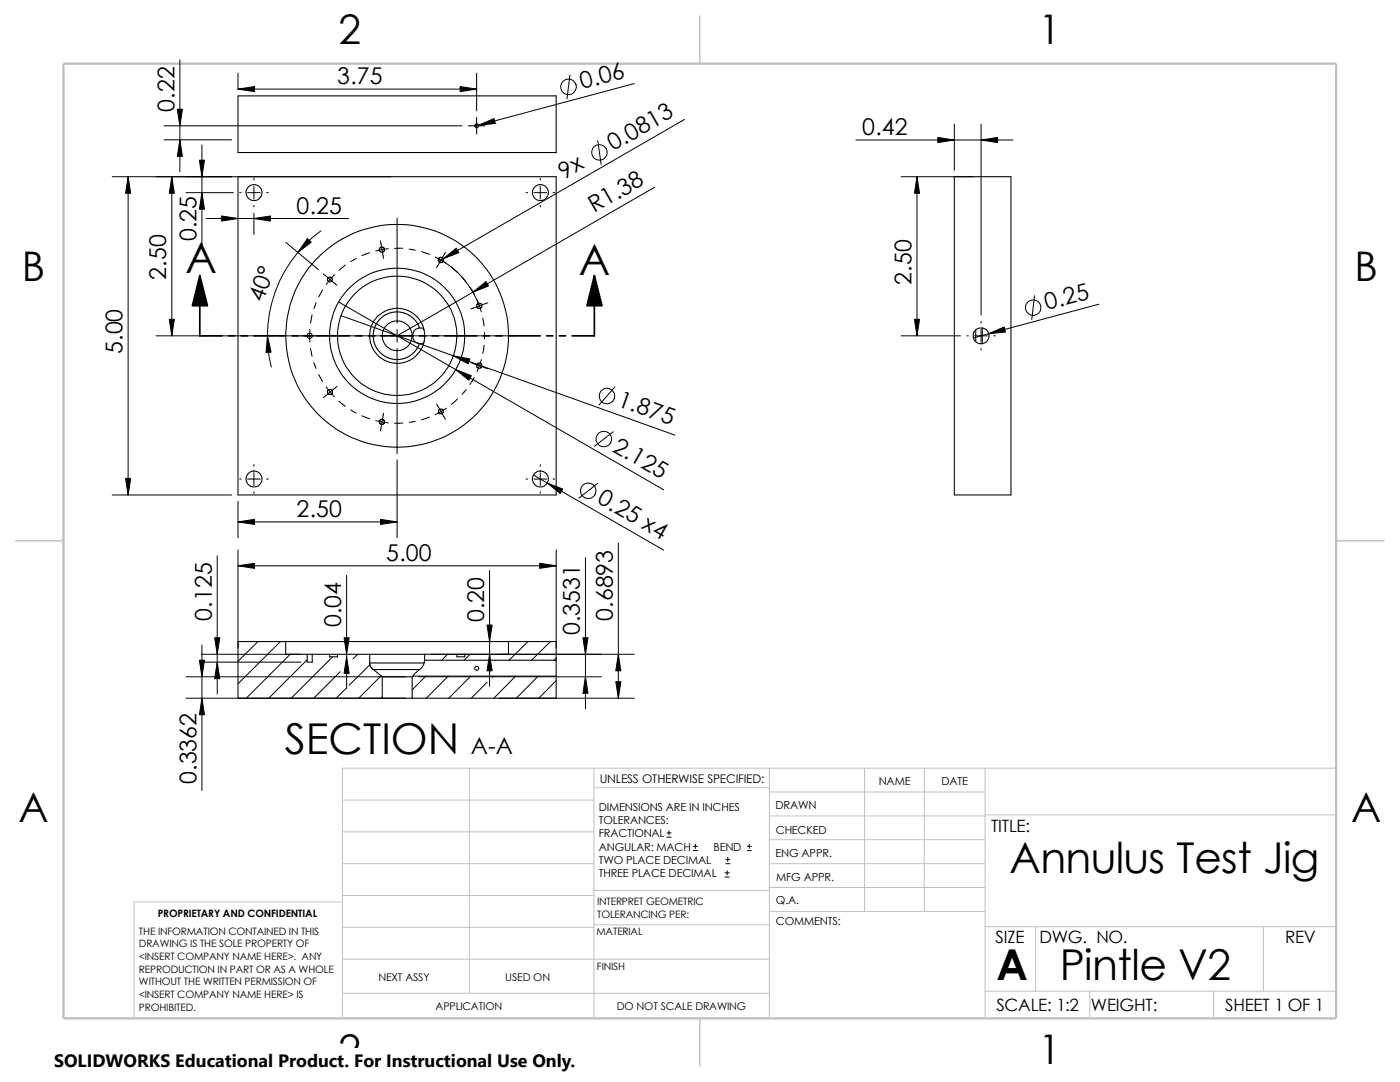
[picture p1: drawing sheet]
<svg xmlns="http://www.w3.org/2000/svg" width="279mm" height="216mm" viewBox="0 0 279 216" stroke-linecap="round" stroke-linejoin="round" font-family="sans-serif">
<g fill="none" stroke="#c0c0c0" stroke-width=".2">
<path d="M68.3 159.6h50.2M93.7 153.3v44.9M118.5 157.2h35M118.5 153.3v49.9M153.5 153.3v49.9M153.5 158h43.1M172.6 153.3v28.6M184.4 153.3v28.6M196.6 153.3v49.9M266.7 153.3h-198.4v49.9M68.3 180h-41.5v23.2M68.3 172.3h50.2"/>
<path d="M68.3 178.7h50.2M68.3 166h50.2M118.5 177.7h35.1M153.5 172.3h43.1M153.5 177.1h43.1M153.5 167.6h43.1M153.5 162.8h43.1M196.6 162.6h70.1M68.3 191.4h85.2M68.3 198.2h85.2M68.3 185h50.2M118.5 184.5h35.1"/>
<path d="M153.6 181.9h43M196.6 197.8h70.1M196.6 184.9h70.1M206.7 184.9v12.9M217.5 197.8v5.4M242.2 197.8v5.4M252.1 184.9v12.9"/>
</g>
<path d="M139.7 3.2v9.5M3.1 107.9h9.6M266.7 107.9h9.5M139.7 203.2v9.5" fill="none" stroke="#c0c0c0" stroke-width=".21"/>
<path d="M12.7 12.7h254v190.5h-254z" fill="none" stroke="#c0c0c0" stroke-width=".47"/>
<g fill="none" stroke="#000" stroke-width=".21">
<path d="M47.5 19.1h63.5v11.3h-63.5zM47.5 35.3h63.5v63.5h-63.5zM190.5 35.3h11.3v63.5h-11.3zM66.2 78.6l-.4 .1-.4-.2-.1-.3 .3-.4 .3-.1 .4 .2 .1 .3-.2 .4M83.7 65.4l.8 .1 .1 .3M83.7 65.4l-.7-1.3-1.4-1.2-1.5-.6h-1.5l-1.8 .6-1.1 .9-.8 1.2-.4 1.7 .1 1.6 .8 1.6 1.1 1 1.6 .7 .8 .2 1.3-.1 1.5-.6 1.4-1.4 .6-1.2M83.7 65.4a1.53 1.53 0 0 0-1.3 2 1.53 1.53 0 0 0 2.2 .9v-.1M95.8 72.5l.3 .2v.5l-.3 .3-.4-.1-.3-.3 .1-.4 .3-.3 .3 .1M194.7 65.8v2.4M196 65.4v3.2M76.7 84.2l-.1 .4-.4 .1-.4-.2-.1-.4 .2-.3 .4-.1 .3 .1 .2 .5M57 128h44.5"/>
<path d="M57 128h-9.5v11.3h28.8M57 128v2.6h4.3M61.3 130.6v1.5h1v-1.5M61.3 130.6h1M62.3 130.6h3.5M65.8 130.6h1.6M65.8 130.6v.5h1.6v-.5M67.4 130.6h6.4M73.8 132.3l.2 .8 .5 .5M73.8 130.6v1.7M73.8 132.3h10.8M73.8 130.6h11"/>
<path d="M76.3 135h6M76.3 139.3h6M76.3 135v4.3M82.3 135v4.3M82.4 134.9l-.1 .1M82.4 134.9h28.6M83.7 133.6h-9.2l1.8 1.4M83.7 133.6l-1.3 1.3M84.6 132.3l-.4 .9-.5 .4M84.8 131.7l-.2 .6M84.8 131.7h26.2M84.8 130.6h6.4"/>
<path d="M84.8 130.6v1.1M91.2 130.6h1.6M91.2 130.6v.5h1.6v-.5M101.5 128h9.5v3.7M101.5 128v2.6h-8.7M111 131.7v3.2M111 134.9v4.4h-28.7"/>
<circle cx="50.7" cy="38.4" r="1.59"/>
<circle cx="95.2" cy="25.1" r=".39"/>
<circle cx="107.8" cy="38.4" r="1.59"/>
<circle cx="65.9" cy="55.8" r=".49"/>
<circle cx="76.2" cy="49.8" r=".52"/>
<circle cx="88" cy="51.9" r=".53"/>
<circle cx="61.8" cy="67" r=".52"/>
<circle cx="79.3" cy="67" r="13.5"/>
<circle cx="79.3" cy="67" r="5.5"/>
<circle cx="79.3" cy="67" r="22.2"/>
<circle cx="79.3" cy="67" r="2.98"/>
<circle cx="79.3" cy="67" r="11.9"/>
<circle cx="95.7" cy="61" r=".52"/>
<circle cx="195.8" cy="67" r="1.59"/>
<circle cx="50.7" cy="95.6" r="1.59"/>
<circle cx="88" cy="82.1" r=".5"/>
<circle cx="107.8" cy="95.6" r="1.59"/>
<circle cx="95.1" cy="133.3" r=".4"/>
</g>
<g fill="none" stroke="#000" stroke-width=".2">
<path d="M35.9 11.9v22.3M47.5 14.6v3.3M47.5 17.8h47.6M95.1 14.6v7.5M113.7 14.9l-.5 4.8M126.6 16.7l-31.9 8.5M22.4 35.3h55.6M25.6 35.3v63.5M32.7 25.1h59.5M32.7 27.9h13.5M34.3 35.3v31.7M37.1 38.4h9.5"/>
<path d="M40.3 28.9v20.5M47.8 38.4h.3M49.4 38.4h2.5M50.7 35.6v.3M50.7 37.2v2.5M53.2 38.4h.4M93.5 25.1h3.3M95.1 23.4v3.4M105 38.4h.3M106.6 38.4h2.5M107.8 35.6v.3M107.8 37.2v2.5"/>
<path d="M110.4 38.4h.3M119.3 28.1l.7 4.7M130.7 37.3l-51.5 29.7M136.6 23.8l-49.1 28.4M170.8 27.9h31.3M179.8 35.3h14.3M183 35.3v31.7M190.5 24.8v9.2M195.8 24.8v38.1M41.1 43.6h28.5M50.7 41v.3M50.7 42.5v4.3"/>
<path d="M57 48.3l6.5 5.5M64.1 46.1a25.9 25.9 0 0 0-10 27.1M64.4 57.8l-.8 1.5M64.5 54.7l1.4 1.1M65.9 55.8l-.8 1M65.9 55.8l1.4 1.1M66.8 54.8l-.9 1M68.9 52.9l-1.3 1.1M71.1 51.6l-1.1 .6M73.8 50.4l-1.6 .6M75.9 48l.3 1.8M76.2 49.8l-1.2 .3"/>
<path d="M76.2 49.8l.3 1.8M77.5 49.6l-1.3 .2M79.2 43.5v21M80.4 49.5l-1.7 .1M81.7 49.7l1.2 .2M84.1 50.2l1.6 .6M86.9 51.3l2.2 1.3M87.5 51.6a17.5 17.5 0 0 1 8.2 9.5M88.9 50.3l-1.8 3.1M90.1 53.3l1.2 1.1M92.2 55.3l.8 1M93.8 57.3l.9 1.4"/>
<path d="M95.2 59.9l.5 1.1M107.8 41v.3M206.5 59l-.6 4.8M31.1 67h23.4M55.8 67h20.9M61.8 65.7v2.6M62 69.6l.3 1.5M62.3 62.8l-.3 1.7M62.6 72.3l.5 1.2M63.1 60.4l-.4 1.2M63.6 74.7l.8 1.5M65.1 77.2l1.7 2"/>
<path d="M67.3 77.1l-2.8 2.3M67.6 60.2l64.9 37.5M68.1 63l66.6 23.8M78 67h2.5M79.2 65.7v2.6M79.2 69.6v20.9M81.8 67h20.9M91.3 79.6l-1.2 1.1M93 77.7l-.8 1M94 72.3l3.4 1.3M94.7 75.3l-.9 1.4M95.7 61l-1.7 .6"/>
<path d="M95.7 61l.4 1.2M96.1 71.8l-.9 2.4M96.4 63.5l.2 1.6M96.6 68.9l-.2 1.6M96.7 66.3v1.3M97.4 60.4l-1.7 .6M122.7 77.2l-3.2 3.6M179.8 67h11.9M193 67h.3M194.5 67h2.6M195.8 64.1v.4M195.8 65.7v2.6"/>
<path d="M195.8 69.6v.2M198.3 67h.4M219.3 60.7l-25 6.7M22.4 98.8h23.8M47.8 95.6h.3M49.4 95.6h2.5M50.7 92.7v.3M50.7 94.3v2.6M50.7 98.1v.3M53.2 95.6h.4M67.6 80.1l1.3 1M70 81.8l1.1 .6"/>
<path d="M72.2 83l1.6 .6M75 83.9l1.2 .3M76.2 84.2l1.3 .2M76.2 84.2l-.3 1.8M76.5 82.5l-.3 1.7M79.2 91.8v15.5M80.4 84.4l-1.7 .1M82.9 84.1l-1.2 .2M85.7 83.2l-1.6 .6M87.1 80.6l1.8 3.1M89.1 81.4l-2.2 1.3M105 95.6h.3"/>
<path d="M106.5 94.8l26 15M106.6 95.6h2.5M107.8 92.7v.3M107.8 94.3v2.6M107.8 98.1v.3M110.4 95.6h.3M119.3 96.4l-3.8 3M122.4 86.1l-3.8 3M43.3 110.9v27.6M47.5 104.1h31.7M47.5 100v7.3M47.5 109.7v19.6"/>
<path d="M47.5 112.9h63.5M69.2 114.8v22.6M97.7 113.8v23.1M111 109.7v19.6M116.8 111.3v30.1M123.4 108.4v30.9M37.1 135h43.9M37.1 139.3h43.9M40.2 132.1h19.8M40.2 130.6h19.8M40.3 128.7v29M51.5 128l-4 4"/>
<path d="M56 128l-8.5 8.4M57.9 130.6l-8.8 8.7M61.3 131.7l-7.7 7.6M62.4 130.6h-.1M66.4 131.1l-8.3 8.2M67.9 134l-5.3 5.3M69 137.4l-1.9 1.9M71.4 130.6l-1 .9M73.8 132.6l-4.1 4.1M76.1 134.8l-4.5 4.5M76.3 139.1l-.2 .2M83.5 135h36.5"/>
<path d="M84.8 130.6h.1M85 134.9l-2.7 2.8M86 130.6h40.6M89.3 130.6l-1.2 1.1M89.5 134.9l-4.4 4.4M93.8 130.6l-1.2 1.1M93.9 134.9l-4.3 4.4M97.2 136.1l-3.1 3.2M98.4 134.9l-.2 .3M99.6 139.3h27M102.9 134.9l-4.3 4.4M105.4 128l-3.8 3.7"/>
<path d="M107.4 134.9l-4.4 4.4M109.9 128l-3.8 3.7M111 135.8l-3.5 3.5M111 131.3l-.4 .4M133.1 167h.8M133.1 166.2h.8M133.5 165.8v.8M138.3 169.7h.9M138.3 168.9h.9M138.8 168.4v.9M144.7 175h.8M144.7 174.2h.8"/>
<path d="M144.9 172.3h.8M144.9 171.5h.8M145.1 173.7v.9M145.2 171.1v.8M149.1 169.7h.8M149.1 168.9h.8M149.5 168.4v.9"/>
<circle cx="113.5" cy="17.3" r="1.57"/>
<circle cx="119.6" cy="30.4" r="1.56"/>
<circle cx="121.1" cy="79" r="1.56"/>
<circle cx="206.2" cy="61.4" r="1.56"/>
<circle cx="117.4" cy="98" r="1.56"/>
<circle cx="120.5" cy="87.6" r="1.55"/>
</g>
<g fill="#000" stroke="#000" stroke-width=".2">
<path d="M47.5 17.8l3.3-.5v1zM91.8 17.3l3.3 .5-3.3 .5zM25.6 35.3l.5 3.3h-1zM34.3 35.3l.5 3.3h-1zM35.4 21.8h1l-.5 3.3zM35.9 27.9l.5 3.3h-1zM40.3 38.4l.5 3.3h-1zM39.8 32h1l-.5 3.3zM95.5 25l3.1-1.3 .2 .9zM183 35.3l.5 3.3h-1zM187.2 27.4l3.3 .5-3.3 .5zM195.8 27.9l3.3-.5v1z"/>
<path d="M44.2 43.1l3.3 .5-3.3 .5zM50.7 43.6l3.3-.5v1zM61.3 47.6l.8 .7-2.7 2.1zM88.4 51.6l2.7-2.1 .5 .9zM94.4 58.3l2.6-2.1 .5 .9zM33.8 63.7h1l-.5 3.3zM53.4 67l.7 3.3h-1zM90.5 71l3.3 .6-.4 1zM90.9 73.7l3.2 1.3-.5 .9zM182.5 63.7h1l-.5 3.3zM197.3 66.6l3.1-1.4 .3 1.1zM25.1 95.5h1l-.5 3.3z"/>
<path d="M109.2 96.4l3.1 1.2-.5 .9zM47.5 104.1l3.3-.5v1zM47.5 112.9l3.3-.5v1zM75.9 103.6l3.3 .5-3.3 .5zM107.7 112.4l3.3 .5-3.3 .5zM40.3 139.3l.5 3.3h-1zM39.8 131.7h1l-.5 3.3zM43.3 132.1l.6 3.3h-1.1zM42.8 127.3h1.1l-.6 3.3zM69.2 131.1l.5 3.3h-1zM68.7 127.3h1l-.5 3.3zM97.2 124.7h1l-.5 3.3z"/>
<path d="M97.7 130.6l.5 3.3h-1zM116.3 127.3h1l-.5 3.3zM116.8 135l.5 3.3h-1zM122.9 136h1l-.5 3.3zM123.4 130.6l.5 3.3h-1z"/>
</g>
<path d="M39.9 55l1.5 6h-3zM118.6 55l1.5 6h-3z" fill="#000" stroke="#000" stroke-width=".34"/>
<g fill="none" stroke="#000" stroke-width=".34">
<path d="M39.9 55v12h4.4M118.6 55v12h-4.4M45.6 67h1.3M48.1 67h1.3M50.7 67h6.3M58.3 67h1.3M60.8 67h1.3M63.4 67h6.3M71 67h1.3M73.5 67h1.3M76.1 67h6.3M83.7 67h1.3"/>
<path d="M86.2 67h1.3M88.8 67h6.3M96.4 67h1.3M98.9 67h1.3M101.5 67h6.3M109.1 67h1.3M111.6 67h1.3"/>
</g>
<path d="M10.8 209.2h104.1v6.7h-104.1z" fill="#fff"/>
<g font-size="8.5">
<text x="37" y="54.6">A</text>
<text x="115.5" y="54.9">A</text>
<text x="56.8" y="150.4">SECTION</text>
<text x="201.5" y="174.1">Annulus Test Jig</text>
<text x="198.8" y="195.5">A</text>
<text x="211.5" y="195.5">Pintle V2</text>
</g>
<g font-size="8.1">
<text x="67.6" y="8.8">2</text>
<text x="207.3" y="8.8">1</text>
<text x="4.4" y="56.1">B</text>
<text x="270.3" y="56.1">B</text>
<text x="3.7" y="164.1">A</text>
<text x="269.6" y="164.1">A</text>
<text x="67.6" y="212.3">2</text>
<text x="207.3" y="212.3">1</text>
</g>
<g font-size="4.6">
<text x="67.3" y="16.8">3.75</text>
<text x="116.2" y="17.8" transform="rotate(-15 116.2 17.8)">0.06</text>
<text x="34.8" y="22.3" transform="rotate(-90 34.8 22.3)">0.22</text>
<text x="172.1" y="27">0.42</text>
<text x="112.6" y="35.9" transform="rotate(-30 112.6 35.9)">9x</text>
<text x="122.4" y="30.2" transform="rotate(-30 122.4 30.2)">0.0813</text>
<text x="59.2" y="42.7">0.25</text>
<text x="118.6" y="42.6" transform="rotate(-30 118.6 42.6)">R1.38</text>
<text x="39.2" y="48.2" transform="rotate(-90 39.2 48.2)">0.25</text>
<text x="33.2" y="55.9" transform="rotate(-90 33.2 55.9)">2.50</text>
<text x="181.9" y="56.8" transform="rotate(-90 181.9 56.8)">2.50</text>
<text x="52.5" y="60.4" transform="rotate(-69 52.5 60.4)">40°</text>
<text x="208.9" y="61.9" transform="rotate(-15 208.9 61.9)">0.25</text>
<text x="24.5" y="70.7" transform="rotate(-90 24.5 70.7)">5.00</text>
<text x="123.1" y="81" transform="rotate(20 123.1 81)">1.875</text>
<text x="122" y="89.9" transform="rotate(30 122 89.9)">2.125</text>
<text x="119" y="100.2" transform="rotate(30 119 100.2)">0.25 x4</text>
<text x="59.2" y="103.2">2.50</text>
<text x="77.1" y="112">5.00</text>
<text x="42.2" y="123.8" transform="rotate(-90 42.2 123.8)">0.125</text>
<text x="68.1" y="125.2" transform="rotate(-90 68.1 125.2)">0.04</text>
<text x="96.6" y="124.2" transform="rotate(-90 96.6 124.2)">0.20</text>
<text x="122.3" y="123.9" transform="rotate(-90 122.3 123.9)">0.6893</text>
<text x="115.7" y="126.8" transform="rotate(-90 115.7 126.8)">0.3531</text>
<text x="93.9" y="150.5">A-A</text>
<text x="39.2" y="156.4" transform="rotate(-90 39.2 156.4)">0.3362</text>
</g>
<text font-size="3.6" x="10.8" y="213">SOLIDWORKS Educational Product. For Instructional Use Only.</text>
<g font-size="3.4">
<text x="197.8" y="166">TITLE:</text>
<text x="198.7" y="188.1">SIZE</text>
<text x="207.5" y="188.1">DWG. NO.</text>
<text x="256.5" y="188.2">REV</text>
<text x="198.8" y="201.7">SCALE: 1:2</text>
<text x="217.7" y="201.8">WEIGHT:</text>
<text x="244.5" y="201.7">SHEET 1 OF 1</text>
</g>
<text font-size="2.4" x="119.7" y="156.2">UNLESS OTHERWISE SPECIFIED:</text>
<g font-size="2.2">
<text x="119.5" y="161.8">DIMENSIONS ARE IN INCHES</text>
<text x="154.8" y="161.5">DRAWN</text>
<text x="175.4" y="156.7">NAME</text>
<text x="187.9" y="156.7">DATE</text>
<text x="119.5" y="164.4">TOLERANCES:</text>
<text x="119.5" y="167.1">FRACTIONAL</text>
<text x="154.8" y="166.3">CHECKED</text>
<text x="119.5" y="172.4">TWO PLACE DECIMAL</text>
<text x="119.5" y="169.8">ANGULAR: MACH</text>
<text x="142.4" y="169.8">BEND</text>
<text x="154.8" y="171">ENG APPR.</text>
<text x="119.5" y="175">THREE PLACE DECIMAL</text>
<text x="154.9" y="175.7">MFG APPR.</text>
<text x="154.9" y="184.7">COMMENTS:</text>
<text x="154.9" y="180.5">Q.A.</text>
</g>
<g font-size="2.1">
<text x="75.5" y="195.7">NEXT ASSY</text>
<text x="100.8" y="195.7">USED ON</text>
<text x="86.9" y="201.5">APPLICATION</text>
<text x="123.1" y="201.6">DO NOT SCALE DRAWING</text>
</g>
<g font-size="2">
<text x="31.5" y="183">PROPRIETARY AND CONFIDENTIAL</text>
<text x="119.2" y="180.6">INTERPRET GEOMETRIC</text>
<text x="119.2" y="183.1">TOLERANCING PER:</text>
<text x="27.7" y="186.5">THE INFORMATION CONTAINED IN THIS</text>
<text x="27.7" y="189.1">DRAWING IS THE SOLE PROPERTY OF</text>
<text x="27.7" y="191.6">&lt;INSERT COMPANY NAME HERE&gt;. ANY</text>
<text x="119" y="186.6">MATERIAL</text>
<text x="27.7" y="194.1">REPRODUCTION IN PART OR AS A WHOLE</text>
<text x="27.7" y="196.6">WITHOUT THE WRITTEN PERMISSION OF</text>
<text x="119.1" y="193.5">FINISH</text>
<text x="27.7" y="199.1">&lt;INSERT COMPANY NAME HERE&gt; IS</text>
<text x="27.7" y="201.7">PROHIBITED.</text>
</g>
</svg>
